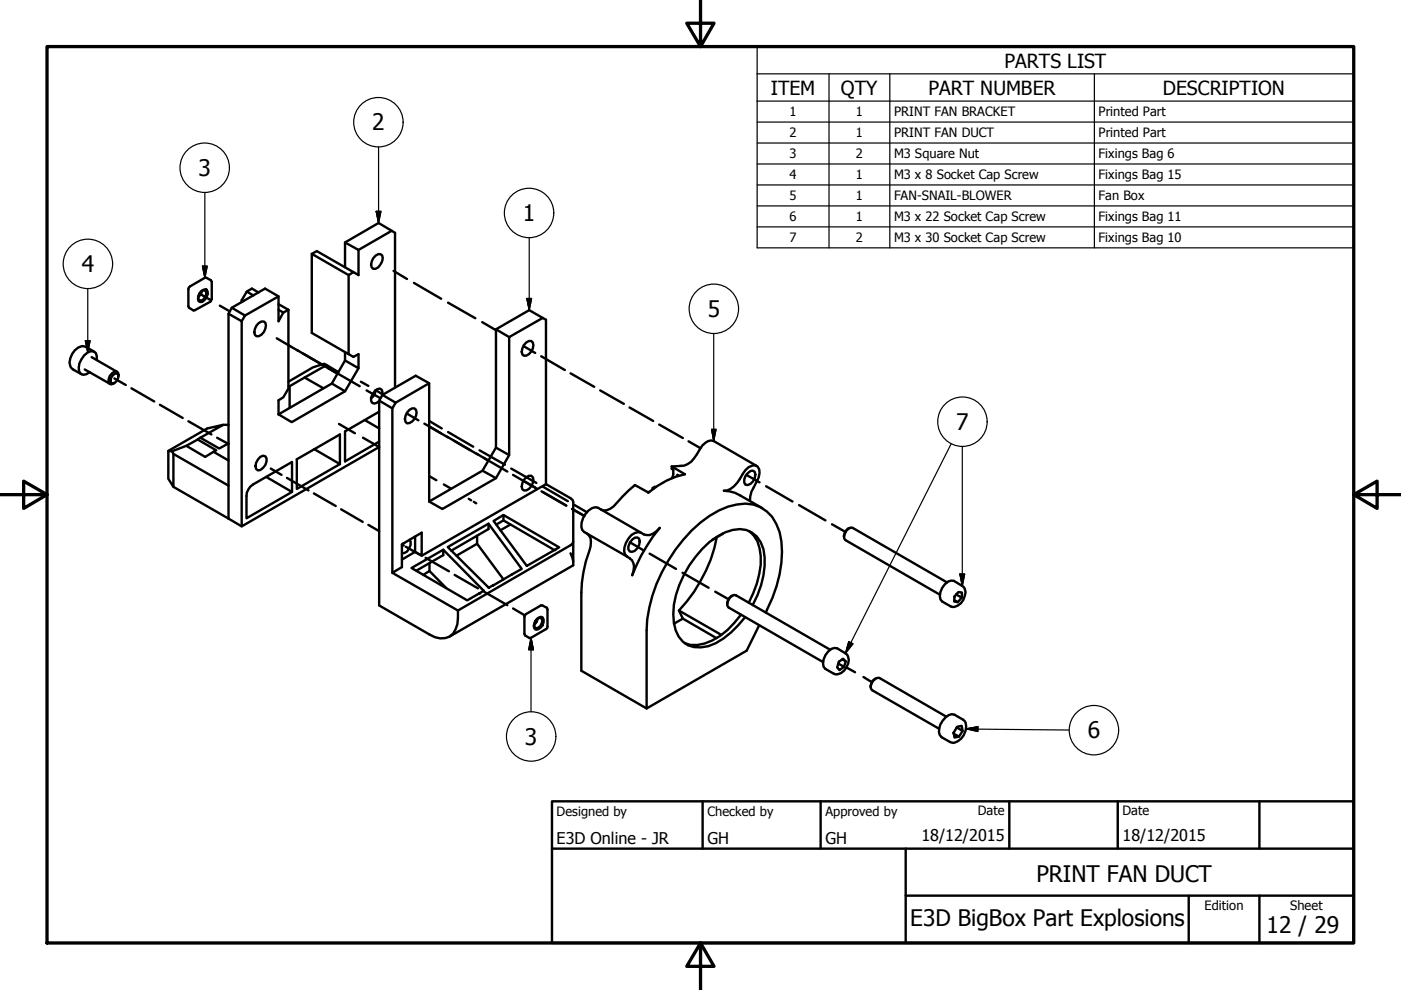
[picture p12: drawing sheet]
<svg xmlns="http://www.w3.org/2000/svg" width="297mm" height="210mm" viewBox="0 0 297 210" stroke-linecap="round" stroke-linejoin="round" font-family="sans-serif">
<!-- layer: Title (ISO) -->
<g fill="none" stroke="#000" stroke-width=".51">
<path d="M83.4 57.4l2.9 1.8M87.8 60l5.7 3.3M42.4 62.3l2.1 1.2M46.6 64.8l2.1 1.2M58.7 71.7l2.9 1.7M61.2 73.2l2 1.2M63.1 74.3l5.8 3.4M64.3 75l4.2 2.4M69.5 78l2.1 1.2M70.4 78.5l5.9 3.4M95 64.2l5.8 3.3M102.2 68.3l3 1.7"/>
<path d="M111 73.4l2.5 1.4M114.7 75.5l5.1 3M121 79.2l5 2.8M24.3 80.2l2.4 1.4M27.9 82.3l4.8 2.8M33.9 85.8l4.8 2.8M39.9 89.3l4.9 2.8M46 92.8l2.5 1.3M57.4 99.3l2.3 1.4M71.9 89.9l3.3 2M76.5 80.9l1.6 .9M77 92.8l3.4 2"/>
<path d="M77.7 82.8l2.9 1.6M79.6 82.7l1.6 1M86.2 87.7l2.5 1.4M90 89.8l5 2.9M91 89.3l2.7 1.5M91 90.4l2.5 1.5M94.7 92.6l6.6 3.8M95 91.6l5.3 3.1M101 96.2l2.5 1.4M101.7 95.5l5.4 3M102.6 97.1l5 2.9M108.4 99.3l5.3 3.1"/>
<path d="M127.3 82.8l5 2.8M133.5 86.4l5 2.9M139.8 90l5 2.9M146 93.6l2.5 1.4M60.8 101.3l4.6 2.7M66.5 104.6l4.7 2.7M72.3 108l4.6 2.7M78.1 111.3l2.3 1.3M85.2 115.4l.4 .3M86 115.9l3 1.7M90.2 118.3l5 2.8M91 100.9l1.5 .9"/>
<path d="M94.1 102.7l1.5 .9M99.4 105.8l.5 .3M100.5 106.4l.5 .3M108.8 100.7l5 2.9M111 102l2.5 1.4M114.8 104.2l5.2 3M115.1 104.3l5 2.9M115.1 103.2l5.3 3.1M121.3 107.9l2.6 1.5-2.6-1.5M121.7 107l2.8 1.6M133.5 115l2.8 1.6M137.7 117.4l5.6 3.2"/>
<path d="M158.2 100.7l2.8 1.6M162.4 103.1l5.6 3.2M169.4 107.1l5.6 3.2M176.4 111.2l2.8 1.5M96.4 121.9l4.9 2.8M102.6 125.4l5 2.9M108.8 129l2.5 1.5M113.5 131.7h.1M144.7 121.4l5.5 3.2M151.6 125.4l2.8 1.6M179.5 141.5l1.8 1M183.1 143.5l1.7 1.1"/>
</g>
<circle cx="113.6" cy="131.8" r=".25" fill="#000"/>
<!-- layer: Tweak Trail (ISO) -->
<g fill="none" stroke="#000" stroke-width=".51">
<path d="M66.1 53.8l7.8 4.5 1-.6M73.2 56.7v-5.3l7.1-4.1 3.5 2.1v32.7M73.2 51.4l2.8 1.6v5.3l-8.8-5.1-1.1 .6v16.8l7.8 4.5v-16.8M79.6 54.2l.6-.3h.4l.4 .2a2.41 2.41 0 0 1-1.4 2.9h-.5a1.55 1.55 0 0 1 0-2.2zM83.1 48.9l-7.1 4.1M18 78.3l5.3 3.1M19.4 75.7l5.4 3.1M20 74.6l-1.8-1a1.79 1.79 0 0 0-2.3 .7 3.6 3.6 0 0 0-1 3.4l.6 .6 1.8 1M20.5 76.3v-.8l-.2-.7-.5-.3a2.55 2.55 0 0 0-2.5 1.7 2.69 2.69 0 0 0-.2 3l.6 .3 .6-.2 .7-.4M23.9 79.5l.5-.3h.4a1.38 1.38 0 0 1-.9 2.1l-.3-.1-.2-.5 .2-.6zM25.1 79.7l-.1-.7-.3-.2a1.85 1.85 0 0 0-1.5 2.5l.4 .2 .7-.3M40.3 60.7l3.1-1.8h.4l.9 .5 .2 .3v3.7l-.1 .3-.2 .3-3.3 1.8h-.3l-.9-.6-.2-.3v-3.6z"/>
<path d="M42.8 61.6l.5-.2h.5a1.51 1.51 0 0 1-.4 2.1l-.5 .5h-.4l-.4-.1a1.93 1.93 0 0 1 .7-2.3zM42.8 61.7l.5-.2 .3 .2a1.55 1.55 0 0 1-1.3 2 1.5 1.5 0 0 1 .5-2zM42.8 61.7l-.1 .5-.7 .8M48.5 66.5l2.7 1.6v43.5M51.6 63.9l-.4-.2v.3M51.9 66.9l-.7 1.2M52.3 61.8l1.4 .8M54.8 62l-1.4-.8-1.1 .6-1.1 1.9M54.9 68.5l.5-.3h.5a1.55 1.55 0 0 1 0 2.2l-.5 .6-.5 .3h-.5a1.55 1.55 0 0 1 0-2.2zM59.1 62.8l-7.2 4.1-2.8-1.7M59.1 65.7l1 .6M59.1 64.5l2.1 1.2"/>
<path d="M60.1 66.3l-1 1.8v-5.3l-2.9-1.6-7.1 4-.6 1.3v43.5M61.2 65.7v16.7l-1.1 1.8-1 .7v3M61.2 65.7l-1.1 .6M68.8 77.6l2.8 1.6M69.2 77.4l-8 4.6M71.8 78.9l-3.1-1.8-2.3 .8-5.2 3M73.2 74.6v1.8l-2.8 4.9-11.3 6.6M73.9 75.1l1 .6 1.1-.6v3l-2.8-1.7M76 78.1l-2.8 4.9-11.4 6.5-2.7-1.6M105.2 69.8l2.7 1.7M111.6 72.6l.5-.3h.5a1.57 1.57 0 0 1 0 2.2l-.5 .6-.5 .3h-.5a1.55 1.55 0 0 1 0-2.2zM115.1 67.4l-2.9-1.6-7 4v25.1l-2.9 4.9-11.3 6.5"/>
<path d="M35.7 95.6l.8 .1 .3 .5v7l-1.1-1.7zM36.8 96.2l11.7 6.8M39.5 94.5l4 2.4 1.8-1.1M41.9 93.2l-2.4 1.3-3 1.2M41.9 93.2l3.9 2.3-.5 .3M42.5 92.8l-.6 .4M42.5 92.8l4.8-2.7-3.4 .7-8.2 4.8M42.5 92.8l4 2.3 2-1.1M45.3 95.8l3.2 1.8M47.3 90.1h1.2M55.2 96.9l.6-.3 .5 .1a2.08 2.08 0 0 1-1.6 3 1.5 1.5 0 0 1 0-2.3zM61.4 81.9v4.6"/>
<path d="M64.6 80l4 2.3M66.6 95.2l5.5 3.2-9.2 5.3v-6.3l9.2-5.3v6.3M70.4 81.3l2.8 1.7M77.3 89.1l3.1 1.7M79 83.5l.4 .2M79.7 82.7l-.5 1.3-.5 .5M80.4 84.9l2.8 1.7 .7-1.2M80.4 94.8l-29.2 16.8-2.7-1.6M80.4 87.3l-7.2 4.2v6.3l7.2-4.2M83.2 86.6v34.8M86.8 86.9l.6-.3h.5a1.57 1.57 0 0 1 0 2.2l-.5 .6-.6 .3-.5 .1a1.64 1.64 0 0 1 0-2.3zM91 81.3l-7.1 4.1-2.8-1.7-.2-1.1-.4-.2a2.31 2.31 0 0 0-1.6 3l.4 .2 1.1-.5"/>
<path d="M102.3 99.8l2.9 1.6M105.2 94.9l2.7 1.6M142.4 98.9l2.8 1.7a17.6 17.6 0 0 0-7.7 3.8l-2.9-1.6-1.3 1.2-2.6 2.7a3.5 3.5 0 0 1-2.7 1.5l-.6-.2M142.4 98.9v.5l.3 .2v1.3l-.3 .5M160.4 98.8l-9.1-5.3a2.16 2.16 0 0 0-2.4 1l-.5 .7a6.9 6.9 0 0 1-3.3 3.5l-2.7 .2M36.8 103.2l11.7 6.8M56.5 101.1l5.4 3.2-9.6 5.6v-4.7a3 3 0 0 1 1.4-2.5l8.2-4.7v6.3M85.5 115.2l-.3 .5M86.9 114.4a2.11 2.11 0 0 1-1.7 2.9M88 113.8v3.2M89.4 117.8l26.4-15.1 5.6 3.3 .1 .5v13.4l-26.2 15.1M91 106.3v-25l-2.9-1.6-7 4-.7 1.2v43.5l10.7 6.1a3.9 3.9 0 0 0 5-.2 6.7 6.7 0 0 0 1-4.9"/>
<path d="M91.1 119.4v1.7l-1.4 .8M94 116.6v1.1l-5.7 3.3M94.9 116l8.7-5 7 9.6-7 4zM101.2 113.6v1.7l-4.4 2.5M101.2 115.3l5.5 7.5M103.6 111v1.2l-7.9 4.5M104.6 110.5l2.1-1.3 11.9 6.8-6.9 4zM105.2 111.2l1.5-.9 10.8 6.3M106.7 109.2v1.1M108.2 111.2l-2.1 1.2M111.6 101.2l.5-.3h.5a1.55 1.55 0 0 1 0 2.2l-.5 .6-.5 .3h-.5a1.55 1.55 0 0 1 0-2.2zM115.8 102.7v-34.9l-.7-.4-7.2 4.1v25l-2.7 4.9-11.4 6.5-2.8-1.6"/>
<path d="M121 117.3l.5 1.7M121.5 114.8l-.1 .4-.4 .4-23.9 13.8-13.9-8 2-1.2v-4.8l4.2-2.5v4.9l-1.4-.8-2.8 1.7M124.5 113.1a2.31 2.31 0 0 1 .7 2.7 31.4 31.4 0 0 0-1.9 9.8v16.6l13.8 8 21.2-12.2 2.7-5.4M124.8 108.2l.7-.5 .7-.2 .6 .2 9.1 5.2a2.37 2.37 0 0 0 3.3-.3l.7-.7a36.9 36.9 0 0 0-5.9 10.1 2.88 2.88 0 0 0-.5-3.6l-9.6-5.6a2.29 2.29 0 0 1-.3-3l.5-.9zM134 114.5l.6-.5h.5l.4 .2a2.04 2.04 0 0 1-2 2.7 1.78 1.78 0 0 1 .5-2.4zM135.9 112.9a2.4 2.4 0 0 0-2.7 1.3 3.6 3.6 0 0 0-.7 3.4l.5 .4M137.7 104.2l-.3 .2M138.4 103.5l.2 .1M139 103.3l-.2-.1-.4 .3v.2M144 100.9l-.4-.2v.2M152 114a31.4 31.4 0 0 1-8 15.4M153.2 113.1l-2.2 1.4"/>
<path d="M158.6 100.3l.5-.4 .5-.1 .4 .2a2.23 2.23 0 0 1-1.4 2.8h-.5a1.88 1.88 0 0 1 .5-2.5zM158.9 112.6a6.7 6.7 0 0 1 2.4 5.3 19.4 19.4 0 0 1-2.6 9.9M159 106.2l.3-2 1.1-2.1a2.78 2.78 0 0 0 .3-3.1l-.6-.3a2.92 2.92 0 0 0-2.6 1.8 6.9 6.9 0 0 1-3.3 3.5h-.7l2.3 .5 5.8 3.2M180 112a1.96 1.96 0 0 0-1.1 1.8M87.2 120.4l6.8-3.8 8.6 8.7-3.5 2zM91.1 121.1l3.5 3.6M101.5 125.8h.1M104.6 124.1h.1M108.6 121.8h-.1M111.3 130.5l3.4-2.1h.3l1 .5 .1 .3-.1 4-3.7 2.1-1-.6-.1-.3zM113.7 131.4l.5-.4 .5-.2 .4 .1a1.81 1.81 0 0 1-1.5 2.6l-.3-.3-.1-.5zM113.9 131.2l.5-.2 .4 .1a1.51 1.51 0 0 1-1.2 2.1l-.3-.3v-.5l.2-.7z"/>
<path d="M114 131.2l-.1 .5-.6 .7M144 129.4l.8 1.8 7.1 4.1M144 129.4l8.9 5.2M144.8 131.2l-1.9 1M155.3 126.3a1.96 1.96 0 0 0-1.1 1.8M157.1 130.3a15.9 15.9 0 0 1-7.7 6.1l-1.5 .4h-1.5l-1.2-.4M159.6 128.3a17.7 17.7 0 0 0 2.3-11.9 5.2 5.2 0 0 0-6.6-4 14.5 14.5 0 0 0-7.9 5.7 20.8 20.8 0 0 0-4.7 12.1 7.1 7.1 0 0 0 3.2 6.6 7.5 7.5 0 0 0 7.5-1.4l1.6-1.3 3-3.3M162.4 129.9a28.2 28.2 0 0 0 3.3-15.1 9.3 9.3 0 0 0-4.5-7.3 8.7 8.7 0 0 0-6.8-.1 24.2 24.2 0 0 0-11.2 9.2 31.2 31.2 0 0 0-6.1 17v16.6M175.6 138.1l.7-.5 .6-.2a4.4 4.4 0 0 1 2.9 1.7 3 3 0 0 1-2.6 3.9l-2.2-1.2a2.28 2.28 0 0 1 0-2.9zM176 137.8l-20-11.6a1.72 1.72 0 0 0-1.5 2.6l20 11.6M178.6 139.8l.7 .4M200.3 123.9l.7-.6 .7-.2a4.4 4.4 0 0 1 2.8 1.7 3 3 0 0 1-2.6 3.9l-2.1-1.2a2.28 2.28 0 0 1 0-2.9z"/>
<path d="M200.8 123.5l-20-11.6a1.75 1.75 0 0 0-1.9 1.8l.1 .5 .3 .3 20 11.6M202.3 127.2l.8 .5M202.7 126l1.2 .7M203.2 125.5l.8 .1-.1 1.1-.8 1-.8-.2 .1-1zM177.7 140.7l1.2 .7M177.9 140.3l.9-.6 .5 .5-.4 1.2-.9 .7-.5-.6zM185.7 143.9a1.76 1.76 0 0 0-1.1 1.8M200.5 152.1l.7-.5 .6-.2a4.6 4.6 0 0 1 2.9 1.8 3.6 3.6 0 0 1-2.5 4.3 4.7 4.7 0 0 1-2.9-1.6 3.4 3.4 0 0 1 1.2-3.8zM200.6 151.9l-14.2-8.2a1.91 1.91 0 0 0-1.7 2.3l.2 .3 14.2 8.2M202.2 155.5l1.1 .7M202.8 154.2l1.3 .8M202.9 154.1l1-.2 .2 1.1-.8 1.2-.9 .2-.2-1z"/>
</g>
<g fill="#000">
<circle cx="117.5" cy="116.6" r=".25"/>
<circle cx="101.6" cy="125.8" r=".25"/>
</g>
<!-- layer: Border (ISO) -->
<g fill="none" stroke="#000" stroke-width=".25">
<path d="M160.5 15.7v-5.8h126.5v5.8M160.5 15.7h126.5v5.7M160.5 15.7v36.8h126.5v-31.1M175.8 15.7v36.8M188.7 15.7v36.8M232 15.7v36.8M80.3 31.2v16.1M160.5 21.4h126.5M160.5 25.9h126.5M160.5 30.3h126.5M160.5 34.8h126.5M160.5 39.2h126.5"/>
<path d="M42.9 56.4h1l-.5 2.5zM43.4 40.8v18.1M79.8 44.8h1l-.5 2.5zM112.2 50.4v15.4M160.5 43.7h126.5M160.5 48.1h126.5M18.1 72.2h1l-.5 2.5zM18.6 61.2v13.5M111.7 63.3h1l-.5 2.5zM151.3 70.7v22.8M150.9 91h.9l-.5 2.5zM201.7 94.1l-22.4 44.4"/>
<path d="M204 94.7v29.5M112.6 135.2l.5 2.6h-1zM112.6 135.2v15.7M180 136.1l.8 .4-1.5 2zM203.5 121.7h1l-.5 2.5zM204.9 154.5l2.4-.4v1zM204.9 154.5l21.8 .3"/>
<circle cx="43.4" cy="35.6" r="5.2"/>
<circle cx="80.2" cy="25.9" r="5.2"/>
<circle cx="18.6" cy="55.9" r="5.2"/>
<circle cx="112.2" cy="45.2" r="5.2"/>
<circle cx="151.4" cy="65.5" r="5.2"/>
<circle cx="204.1" cy="89.4" r="5.2"/>
<circle cx="112.6" cy="156.1" r="5.2"/>
<circle cx="231.9" cy="154.8" r="5.2"/>
</g>
<!-- layer: Visible (ISO) -->
<path d="M148.5 -.1v10l-2.9-5h5.8l-2.9 5M10 9.9h277v190h-277zM0 104.9h10l-5-2.9v5.8l5-2.9M287 104.9l5 2.9v-5.8l-5 2.9h10M148.5 199.9l2.9 5h-5.8l2.9-5v10" fill="none" stroke="#000" stroke-width=".7"/>
<!-- layer: Symbol (ISO) -->
<path d="M117 169.9h170v30h-170zM117 179.9h170M149 169.9v10M174 169.9v10M192 179.9v20M214 169.9v10M237 169.9v10M267 169.9v10M192 189.9h95M252 189.9v10M267 189.9v10" fill="none" stroke="#000" stroke-width=".51"/>
<!-- layer: Border (ISO) -->
<g fill="#000" stroke="#000" stroke-width=".25">
<path d="M42.9 56.4l.5 2.5zM42.9 56.4h1l-.5 2.5zM79.8 44.8l.5 2.5zM79.8 44.8h1l-.5 2.5zM18.1 72.2l.5 2.5zM18.1 72.2h1l-.5 2.5zM111.7 63.3l.5 2.5zM111.7 63.3h1l-.5 2.5zM150.9 91l.4 2.5zM150.9 91h.9l-.5 2.5zM112.6 135.2l.5 2.6zM112.6 135.2l.5 2.6h-1z"/>
<path d="M180 136.1l-.7 2.4zM180 136.1l.8 .4-1.5 2zM203.5 121.7l.5 2.5zM203.5 121.7h1l-.5 2.5zM204.9 154.5l2.4-.4zM204.9 154.5l2.4-.4v1z"/>
</g>
<g font-size="4.8">
<text x="78.9" y="27.7">2</text>
<text x="42.1" y="37.4">3</text>
<text x="110.9" y="46.9">1</text>
<text x="17.3" y="57.7">4</text>
<text x="150.1" y="67.2">5</text>
<text x="202.7" y="91.2">7</text>
<text x="111.3" y="157.9">3</text>
<text x="230.6" y="156.6">6</text>
<text x="219.8" y="187">PRINT FAN DUCT</text>
<text x="193" y="196.3">E3D BigBox Part Explosions</text>
<text x="268.5" y="197.8">12 / 29</text>
</g>
<g font-size="4.1">
<text x="213" y="14.3">PARTS LIST</text>
<text x="163.4" y="20">ITEM</text>
<text x="178.3" y="20.1">QTY</text>
<text x="196.8" y="20">PART NUMBER</text>
<text x="246.6" y="20.1">DESCRIPTION</text>
</g>
<g font-size="3.4">
<text x="118" y="178.9">E3D Online - JR</text>
<text x="150" y="178.9">GH</text>
<text x="175" y="178.9">GH</text>
<text x="195.4" y="178.3">18/12/2015</text>
<text x="238" y="178.3">18/12/2015</text>
</g>
<g font-size="2.7">
<text x="167.4" y="24.7">1</text>
<text x="167.4" y="29.1">2</text>
<text x="181.5" y="24.7">1</text>
<text x="181.5" y="29.1">1</text>
<text x="189.5" y="24.7">PRINT FAN BRACKET</text>
<text x="189.5" y="29.1">PRINT FAN DUCT</text>
<text x="232.9" y="24.7">Printed Part</text>
<text x="232.9" y="29.1">Printed Part</text>
<text x="167.4" y="33.6">3</text>
<text x="181.5" y="33.6">2</text>
<text x="189.5" y="33.6">M3 Square Nut</text>
<text x="232.9" y="33.6">Fixings Bag 6</text>
<text x="167.4" y="37.9">4</text>
<text x="181.5" y="38">1</text>
<text x="189.5" y="38">M3 x 8 Socket Cap Screw</text>
<text x="232.9" y="38">Fixings Bag 15</text>
<text x="167.4" y="42.4">5</text>
<text x="167.4" y="46.9">6</text>
<text x="181.5" y="42.4">1</text>
<text x="181.5" y="46.8">1</text>
<text x="189.5" y="42.5">FAN-SNAIL-BLOWER</text>
<text x="189.5" y="46.9">M3 x 22 Socket Cap Screw</text>
<text x="232.9" y="42.4">Fan Box</text>
<text x="232.9" y="46.8">Fixings Bag 11</text>
<text x="167.4" y="51.3">7</text>
<text x="181.5" y="51.3">2</text>
<text x="189.5" y="51.3">M3 x 30 Socket Cap Screw</text>
<text x="232.9" y="51.3">Fixings Bag 10</text>
<text x="118" y="173">Designed by</text>
<text x="150" y="173">Checked by</text>
<text x="175" y="173">Approved by</text>
<text x="207.3" y="172.9">Date</text>
<text x="238" y="172.9">Date</text>
<text x="255.4" y="193">Edition</text>
<text x="273.6" y="193">Sheet</text>
</g>
</svg>
